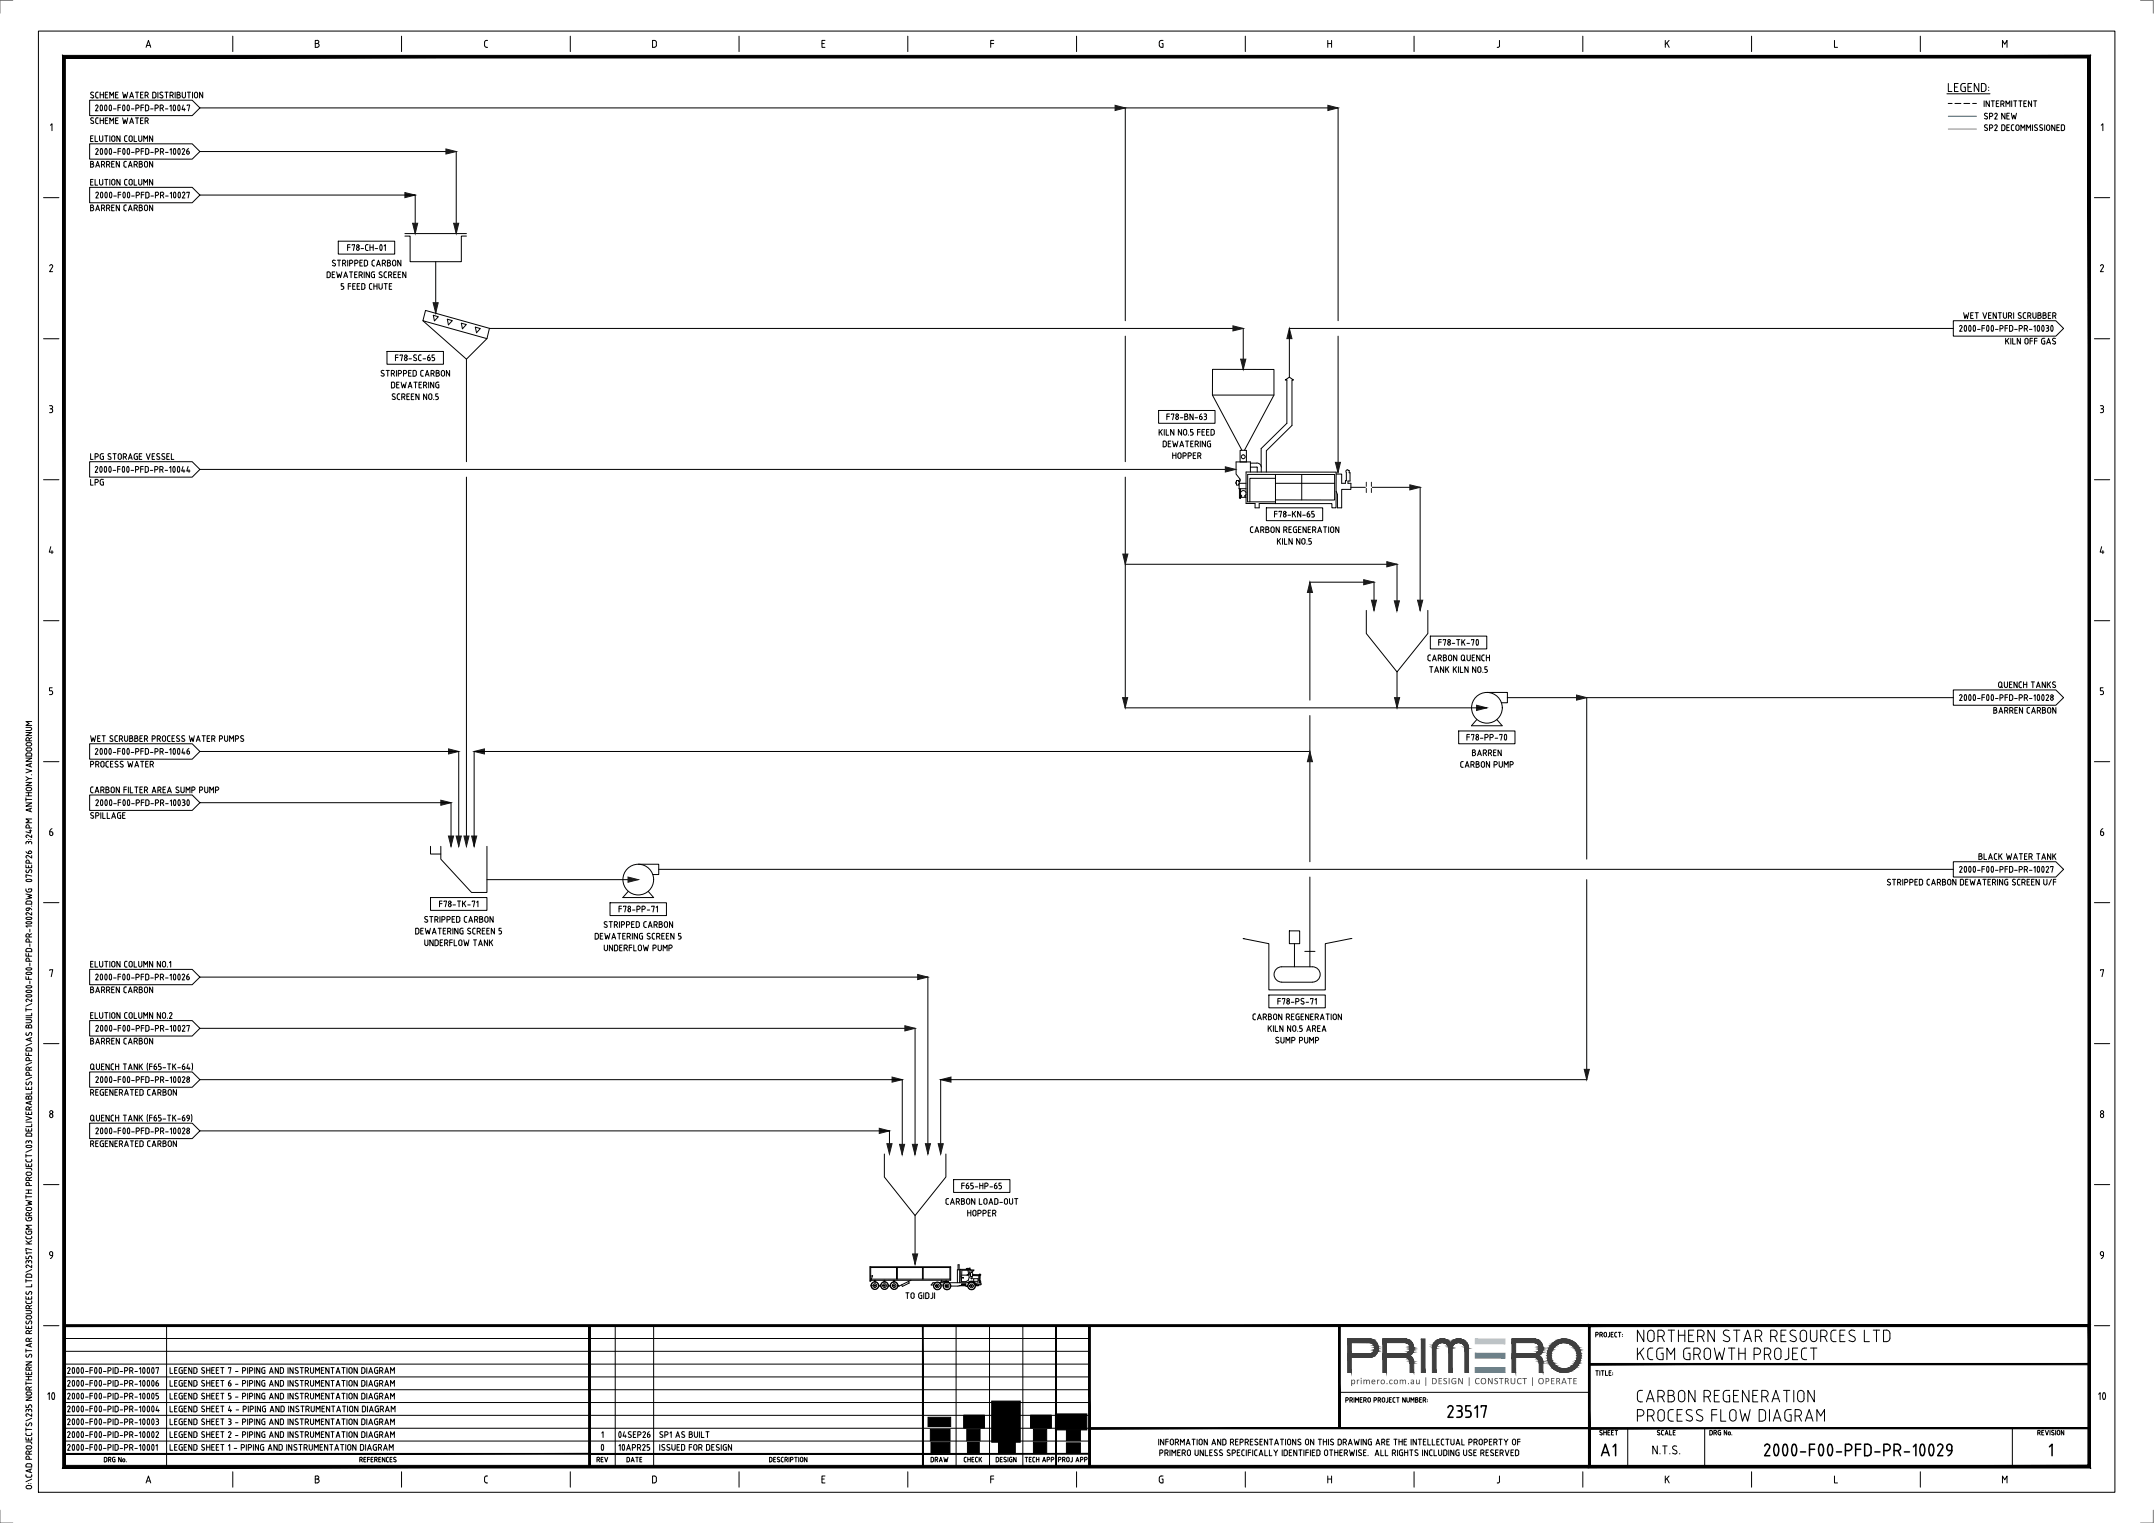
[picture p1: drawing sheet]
<svg xmlns="http://www.w3.org/2000/svg" width="841mm" height="594mm" viewBox="0 0 841 594" stroke-linecap="round" stroke-linejoin="round" font-family="sans-serif">
<g fill="none" stroke="#000" stroke-width=".39">
<path d="M15 12.1h810v570h-810zM35 39.1h40l3 3-3 3h-40zM759.5 36.6h16.8M35 56.1h40l3 3-3 3h-40zM78 42.1h444v83M78 59.1h100v32M439 42.1v83M760 40.4h1.5M762.6 40.4h2.3M766.1 40.4h2.2M769.5 40.4h1.5M78 76.1l-3 3h-40v-6h40l3 3h84v15"/>
<path d="M132 94.1h22v5h-22zM157.9 92.1h2.1v10h20v-10h1.9M157.9 91.1h24M170 102.1v20M151 137.1h22v5h-22zM165 125.1l16.9 15M169 123l2 .5-1.5 1.7zM174.5 124.5l1.9 .6-1.5 1.6zM180 126.1l1.9 .5-1.5 1.7zM185.4 127.6l2 .6-1.5 1.6zM189.9 132.1l-24.9-7 1-4 24.9 7-1 4-8 8M191 128.1h294v16"/>
<path d="M439 131.1v49M522 131.1v53M762 128.1h-259v19M762 125.1h40l3 3-3 3h-40zM181.9 140.1v40M472.9 154.1h24.1M503 147.1l-1.6 1.1h.6v16.9l-10 9.9v7M503 147.1l1.6 1.1h-.6v17.8l-10 9.8v8.3M452 160.1h22v5h-22zM484.5 175.7l-11.6-21.6 .1-10h24v10l-11.6 21.6M35 180.1h40l3 3-3 3h-40zM78 183.1h404"/>
<path d="M181.9 186.1v144M439 186.1v90h141M482.3 188.9v.3h.9v-.3M482.4 188.8l-.3-.5 .2-.9h.9l.2 .9-.2 .5M483.4 188.7v1.9h2.7M483.4 188.5h2.7M483.5 190.6v3.8h.4v-.4h2.2M483.7 186.9v.9l-.3 .2M483.7 180.2v-4.5h2.5v4.5M483.9 190.6v3.8M483.9 192.9l.5 .5M483.9 192.1a1.12 1.12 0 0 1 1.2-.7 1.12 1.12 0 0 1 1 .8"/>
<path d="M484.3 193.4l-.2 .6M485.6 193.4l.2 .6M486.1 184.1l35.1 .1v13.9h-1.6v-1.7h-28.4v1.7h-1.6v-1.7h-3.5zM486.1 192.7l-.5 .7M487.8 180.7h3l1 .8 .2 .9M487.8 182.2v-2h-5.6v4.7l1.5 2v.6M490.4 184.1v-1.9h-2.6v1.9M492 182.4v1.7M494 198.1h22v5h-22zM497.5 186.6h-9.9v9.2M497.5 195h23.1v-9.9h-33.9v10.7h10.8M497.5 185.1v11.3"/>
<path d="M497.5 188.5h23.1M507.8 185.1v9.9M525.2 184.3v3.2h-.4v1h-1.4v-3.6h-2.2M525.2 184.3a.56 .56 0 0 1 0-.9 .56 .56 0 0 1 .8 .1h.3v.9h.3v3.2h-.8v.9h1.2v2.4h-3.6v7.2h-1.7v-5.2l-.5-1.3M527 190.1h27v48M439 220.1h106v18M533 238.1v9l12 15 12-15v-9M536 238.1v-11h-25v46M558 248.1h22v5h-22zM511 279.1v57M545 262.1v14M580 270.1h8v4h-2.4"/>
<path d="M588 272.1h174M619 272.1v63M762 269.1h40l3 3-3 3h-40zM78 293.1l-3 3h-40v-6h40l3 3h100.9v37M511 293.1h-326v37M569 285.1h22v5h-22zM576.1 280.7l-2.1 2.4h12l-2.1-2.4M78 313.1l-3 3h-40v-6h40l3 3h97.9v17M167.9 330.1v3h4.1M172 330.1v5l11.9 13h6v-18M249 337.1h8v4h-2.4M257 339.1h505"/>
<path d="M762 336.1h40l3 3-3 3h-40zM167.9 350.1h22v5h-22zM189.9 343.1h59.1M238 352.1h22v5h-22zM245.1 347.7l-2.1 2.4h12l-2.1-2.4M511 342.1v35M619 343.1v78h-252.1v29M485 366.1l10 2v18h22v-18l10-2M503 363.1h4v5h-4zM505 368.1v9M509 371.1h4M35 398.1h40l3 3-3 3h-40z"/>
<path d="M78 381.1l-3 3h-40v-6h40l3 3h283.9v69M495 388.1h22v5h-22zM500 383.1h12M512 383.1a2.98 2.98 0 0 0 3-3 2.98 2.98 0 0 0-3-3h-12a2.98 2.98 0 0 0-3 3 2.98 2.98 0 0 0 3 3M35 418.1h40l3 3-3 3h-40zM78 401.1h279v49M78 421.1h274v29M78 441.1l-3 3h-40v-6h40l3 3h269v9M345 450.1v9l12 15 12-15v-9M357 474.1v19.1M372 460.1h22v5h-22zM339.6 497.7h.8"/>
<path d="M339.6 499.4h31.2v-5.3h-31.5v5.6h.3M339.6 499h31.2M339.6 494.4h31.2M339.6 494.1v5.6M340.4 497.5l-.8 2.2M341.1 499.4v.6M341.4 499.4v.6M344.9 499.4v.6M345.1 499.4v.6M348.6 499.4v.6M348.9 499.4v.6M349.7 494.4v4.6"/>
<path d="M350.1 494.4v4.6M354.4 499.9l.3 .6-2.7 1.3-.3-.6M355.4 499.4l-4.8 2.3M359.8 494.4v4.6M360.1 494.4v4.6M367.3 499.4v.6M369.1 499.4v.5M370.5 494.4v4.6M373.7 495.3v-1.9h.4v1.9M375.2 495.5h2.4l.5 2.8-.4 1.1-.9 .5h-1.8zM375.2 497.4h2.7M375.2 498.3l.6 .2z"/>
<path d="M377.1 495.1h1.3v-.5l-1.3 .2-.2 .3M377.8 496.9l-.7 .5M377.9 497l-.5 .4M378.4 497.2h.2M378.6 497.3h-.2l-.5-1.9h.8l-.6-.3-3.5 .1-.2 5.2v-5.1h-.9v5.1M378.8 497.9l.2 1 .2-1M378.8 496.4l.6 .3v1l-.6 .2M378.8 496.4l-.2 .3 .2 1.2M379.1 495.4h.9l-.6 .4M379.1 495.4l-.3 .1v.9M379.2 495.9v.5M379.4 495.8l-.1 .1"/>
<path d="M379.4 497.6h2.4v2M379.8 498.8h1.7v1h-1.7zM381.9 497.3l.3-.4v.4M382.2 497.3l-2.8-.1 2.8 .2-.1 3M382.2 497.3l.2 .1M382.3 499.5l.3 .4-.3 .4M382.3 497.4l-.1 3M339.9 501.6l.1 .3M339.9 501v.4M340 502.2l.3 .2M340.2 500.5l-.1 .3M340.4 502.6l.3 .1"/>
<path d="M340.7 500.2l-.3 .2M341.2 500.1l-.2 .1M341.3 502.8l-.3 .1M341.5 500.1l.3 .1M341.8 502.7l-.2 .2M342 500.4l.3 .1M342.3 502.3l-.2 .3M342.4 500.8l.2 .2M342.6 501.8l-.1 .4M342.6 501.3l.1 .3M342.7 501.7h.8M342.8 501.4h.7"/>
<path d="M343.6 501.6l.1 .3M343.7 501v.4M343.8 502.2l.2 .2M344 500.5l-.2 .3M344.2 502.6l.3 .1M344.4 500.2l-.2 .2M345 500.1l-.3 .1M345.1 502.8l-.4 .1M345.3 500.1l.3 .1M345.6 502.7l-.3 .2M345.8 500.4l.3 .1M346 502.3l-.1 .3"/>
<path d="M346.2 500.8l.2 .2M346.3 501.8l-.1 .4M346.3 501.3l.2 .3M346.5 501.7h.8M346.5 501.4h.8M347.3 501.6l.2 .3M347.4 501v.4M347.5 502.2l.3 .2M347.7 500.5l-.1 .3M347.9 502.6l.4 .1M348.2 500.2l-.3 .2M348.7 500.1l-.3 .1"/>
<path d="M348.8 502.8l-.3 .1M349 500.1l.3 .1M349.3 502.7l-.2 .2M349.5 500.4l.3 .1M349.8 502.3l-.2 .3M349.9 500.8l.2 .2M350.1 501.8l-.1 .4M350.1 501.3l.1 .3M350.3 501.4h.3v.3M350.3 501.7h.3M364.2 501.8l.2 .3M364.3 501.2v.3"/>
<path d="M364.4 502.3l.1 .2M364.6 500.7l-.2 .3M364.9 500.4h-1l-.7 .8h1M365 500.4l-.2 .2M365.6 500.2l-.3 .2M365.9 500.3h.3M366.4 500.4h2.2M366.4 500.5l.3 .1M366.8 500.9l.2 .3M366.9 502v.3M367 501.5l.1 .3M367.1 501.2h.9"/>
<path d="M368 501.8l.1 .3M368 501.2v.3M368.2 502.3l.2 .3M368.3 500.7l-.1 .3M368.6 502.8l.3 .1M368.8 500.4l-.2 .2M369.4 500.2l-.3 .2M369.4 503h-.3M369.6 500.3h.4v-.4h-1.8l-1.3 .2v.3M370 502.8l-.3 .2M370.2 500.4h8M370.2 500.5l.3 .1"/>
<path d="M370.4 502.5l-.2 .3M370.5 500.9l.3 .3M370.7 502l-.1 .3M370.7 501.5l.1 .3M370.9 501.7l6-.3v.4h.6l.2 .3M374.1 501.5h2.8M375.1 500.8h1.7v.2h-1.7zM377.6 501.2v.3M377.6 500.3a1.88 1.88 0 0 1 2-.5 1.88 1.88 0 0 1 1.3 1.7M377.7 500.2l-.2 .2M377.7 502.3l.3 .3M377.9 500.3a1.71 1.71 0 0 1 1.8-.3 1.71 1.71 0 0 1 1 1.5h.5"/>
<path d="M377.9 500.7l-.1 .3M378.1 502.8l.4 .1M378.4 500.4l-.2 .2M379 500.2l-.4 .2M379 503h-.3M379.2 500.3h.3M379.6 502.8l-.3 .2M379.7 500.4h.4M379.7 500.5l.3 .1M380 502.5l-.2 .3M380.1 500.9l.5 .2M380.2 502v.3"/>
<path d="M380.3 501.5l.1 .3M381.2 501.4v.1M381.3 501.4h.1M381.4 501.4v.1M381.4 501.5h.1M381.6 501.5h-.1M382 501.1l-.4 .4M382.5 500.4h-1.4l-.2 .7 1.6 .1M382.5 500.4l.2 .6M382.7 501l-.2 .2"/>
<circle cx="485" cy="178.2" r=".76"/>
<circle cx="580" cy="276.1" r="6"/>
<circle cx="249" cy="343.1" r="6"/>
<circle cx="341.3" cy="501.5" r=".28"/>
<circle cx="341.3" cy="501.5" r=".74"/>
<circle cx="341.3" cy="501.5" r="1.5"/>
<circle cx="345" cy="501.5" r=".28"/>
<circle cx="345" cy="501.5" r=".74"/>
<circle cx="345" cy="501.5" r="1.5"/>
<circle cx="348.8" cy="501.5" r=".28"/>
<circle cx="348.8" cy="501.5" r=".74"/>
<circle cx="348.8" cy="501.5" r="1.5"/>
<circle cx="365.7" cy="501.6" r=".28"/>
<circle cx="365.7" cy="501.6" r=".74"/>
<circle cx="365.7" cy="501.6" r="1.5"/>
<circle cx="369.4" cy="501.6" r=".74"/>
<circle cx="369.4" cy="501.6" r=".28"/>
<circle cx="369.4" cy="501.6" r="1.5"/>
<circle cx="379" cy="501.6" r=".74"/>
<circle cx="379" cy="501.6" r=".28"/>
<circle cx="379" cy="501.6" r="1.5"/>
</g>
<g fill="#000">
<circle cx="485" cy="366.1" r=".19"/>
<circle cx="527" cy="366.1" r=".19"/>
<circle cx="382.3" cy="497.3" r=".19"/>
<circle cx="381.2" cy="501.5" r=".19"/>
<circle cx="381.3" cy="501.4" r=".19"/>
<circle cx="381.4" cy="501.4" r=".19"/>
<circle cx="381.4" cy="501.5" r=".19"/>
</g>
<g fill="#1a1a1a" stroke="#1a1a1a" stroke-width=".39">
<path d="M511 227.1l1 4h-2z"/>
<path d="M576 275.1l4 1-4 1z"/>
<path d="M173.9 58.1l4.1 1-4.1 1z"/>
<path d="M157.9 75.1l4.1 1-4.1 1z"/>
<path d="M161 87.1h1.9l-.9 4z"/>
<path d="M177 87.1h1.9l-.9 4z"/>
<path d="M169 118.1h1.9l-.9 4z"/>
<path d="M484 140.1h2l-1 4z"/>
<path d="M480.9 127.1l4.1 1-4.1 1z"/>
<path d="M503 128.1l1 4h-2z"/>
<path d="M543.9 234.4h2l-1 4z"/>
<path d="M553 234.1h2l-1 4z"/>
<path d="M181 326.1h2l-1.1 4z"/>
<path d="M535 234.1h2l-1 4z"/>
<path d="M544 272.1h2l-1 4z"/>
<path d="M520.9 180.4h2l-1 4z"/>
<path d="M550 189.1l4 1-4 1z"/>
<path d="M518 41.1l4 1-4 1z"/>
<path d="M437.9 272.1h2l-1 4z"/>
<path d="M541 219.1l4 1-4 1z"/>
<path d="M438 216.1h2l-1 4z"/>
<path d="M435 41.1l4 1-4 1z"/>
<path d="M532 226.1l4 1-4 1z"/>
<path d="M245 342.1l4 1-4 1z"/>
<path d="M184 326.1h2l-1 4z"/>
<path d="M177.9 326.1h2.1l-1.1 4z"/>
<path d="M174.9 326.1h2.1l-1.1 4z"/>
<path d="M172 312.1l3.9 1-3.9 1z"/>
<path d="M175 292.1l3.9 1-3.9 1z"/>
<path d="M185 293.1l4-1v2z"/>
<path d="M511 293.1l1 4h-2z"/>
<path d="M343 440.1l4 1-4 1z"/>
<path d="M348 420.1l4 1-4 1z"/>
<path d="M350.9 446.4h2l-1 4z"/>
<path d="M361 446.1h2l-1.1 4z"/>
<path d="M345.9 446.1h2.1l-1 4z"/>
<path d="M356 489.1h2l-1 4.1z"/>
<path d="M355.9 446.4h2l-1 4z"/>
<path d="M366 446.1h2l-1.1 4z"/>
<path d="M366.9 421.1l4.1-1v2z"/>
<path d="M353 400.1l4 1-4 1z"/>
<path d="M358 380.1l3.9 1-3.9 1z"/>
<path d="M618 417.1h2l-1 4z"/>
<path d="M615 271.1l4 1-4 1z"/>
<path d="M478 182.1l4 1-4 1z"/>
</g>
<path d="M533 189.1v2" fill="none" stroke="#fff" stroke-width=".39"/>
<path d="M533 189.1h2v2zM533 189.1v2h2z" fill="#fff" stroke="#fff" stroke-width=".39"/>
<path d="M533 188.1v1.6M533 190.5v1.6M535 188.1v1.6M535 190.5v1.6" fill="none" stroke="#1a1a1a" stroke-width=".39"/>
<path d="M760 45.4h11" fill="none" stroke="#00954a" stroke-width=".39"/>
<path d="M760 50.3h11" fill="none" stroke="#ff7f00" stroke-width=".39"/>
<g fill="#3f3f3f" stroke="#3f3f3f" stroke-width=".39">
<path d="M568.5 522.3h1z"/>
<path d="M609.1 522.4h2.1z"/>
<path d="M608.1 535.1h4l-.9 .2z"/>
<path d="M525.7 522.3h9.2zM525.7 522.3h9.2z"/>
<path d="M525.7 522.3l9.8 .2zM525.7 522.3l9.8 .2z"/>
<path d="M525.7 522.5l10.4 .3-.6-.3zM525.7 522.5l10.4 .3h-10.4z"/>
<path d="M525.7 522.8l10.9 .4-.5-.4zM525.7 522.8l10.9 .4h-10.9z"/>
<path d="M525.7 523.2l11.3 .5-.4-.5zM525.7 523.2l11.3 .5h-11.3z"/>
<path d="M525.7 523.7h11.3zM525.7 523.7h11.3z"/>
<path d="M534.3 523.7h2.7zM534.3 523.7h2.7z"/>
<path d="M534.6 523.7l2.4 .1zM534.6 523.7l2.4 .1z"/>
<path d="M535 523.8l2.2 .2zM535 523.8l2.2 .2z"/>
<path d="M535.3 524l2 .3-.1-.3zM535.3 524l2 .3h-1.7zM535.6 524.3h1.7zM535.6 524.3h1.7z"/>
<path d="M535.6 524.3l1.8 .3-.1-.3zM535.6 524.3l1.8 .3h-1.6z"/>
<path d="M535.8 524.6l1.7 .3-.1-.3zM535.8 524.6l1.7 .3h-1.5z"/>
<path d="M536 524.9h1.5zM536 524.9h1.5z"/>
<path d="M536 524.9l1.6 .4-.1-.4zM536 524.9l1.6 .4h-1.4z"/>
<path d="M536.2 525.3l1.4 .2v-.2zM536.2 525.3l1.4 .2h-1.4z"/>
<path d="M536.2 525.5l1.4 .2zM536.2 525.5l1.4 .2z"/>
<path d="M536.2 525.7l1.4 .3v-.3zM536.2 525.7l1.4 .3h-1.4z"/>
<path d="M536.2 526l1.4 .2zM536.2 526l1.4 .2z"/>
<path d="M536.2 526.2l1.4 .3v-.3zM536.2 526.2l1.4 .3h-1.4z"/>
<path d="M536.2 526.5l1.3 .4 .1-.4zM536.2 526.5l1.3 .4h-1.5zM536 526.9h1.5zM536 526.9h1.5z"/>
<path d="M536 526.9l1.4 .3 .1-.3zM536 526.9l1.4 .3h-1.6z"/>
<path d="M535.8 527.2l1.5 .3 .1-.3zM535.8 527.2l1.5 .3h-1.7zM535.6 527.5h1.7zM535.6 527.5h1.7z"/>
<path d="M535.6 527.5l1.6 .2 .1-.2zM535.3 527.7l.3-.2 1.6 .2z"/>
<path d="M535.3 527.7l1.7 .2 .2-.2zM535 527.9l.3-.2 1.7 .2z"/>
<path d="M535 527.9h2zM534.6 528h2.4z"/>
<path d="M534.6 528h2.4zM534.3 528h2.7z"/>
<path d="M525.7 523.7l1.4 4.3v-4.3zM525.7 523.7l1.4 4.3h-1.4z"/>
<path d="M525.7 528h11.3zM525.7 528h11.3z"/>
<path d="M525.7 528l10.9 .5 .4-.5zM525.7 528l10.9 .5h-10.9z"/>
<path d="M525.7 528.5l10.4 .4 .5-.4zM525.7 528.5l10.4 .4h-10.4z"/>
<path d="M525.7 528.9l9.8 .3 .6-.3zM525.7 528.9l9.8 .3h-9.8z"/>
<path d="M525.7 529.2h9.8zM525.7 529.2l9.2 .2z"/>
<path d="M525.7 529.4h9.2zM525.7 529.4l8.6 .1z"/>
<path d="M525.7 529.5l1.4 5.9v-5.9zM525.7 529.5l1.4 5.9h-1.4z"/>
<path d="M539.4 522.3h9.4zM539.4 522.3h9.4z"/>
<path d="M539.4 522.3l10 .2-.6-.2zM539.4 522.3l10 .2h-10z"/>
<path d="M539.4 522.5l10.6 .3-.6-.3zM539.4 522.5l10.6 .3h-10.6z"/>
<path d="M539.4 522.8l11.1 .5-.5-.5zM539.4 522.8l11.1 .5h-11.1z"/>
<path d="M539.4 523.3l11.4 .4-.3-.4zM539.4 523.3l11.4 .4h-11.4z"/>
<path d="M548.1 523.7h2.7zM548.1 523.7h2.7z"/>
<path d="M548.5 523.7l2.4 .1zM548.5 523.7l2.4 .1z"/>
<path d="M548.7 523.8h2.2zM548.7 523.8h2.2z"/>
<path d="M548.8 523.8l2.2 .2zM548.8 523.8l2.2 .2z"/>
<path d="M549.1 524l2 .3-.1-.3zM549.1 524l2 .3h-1.7z"/>
<path d="M549.4 524.3l1.8 .1zM549.4 524.3l1.8 .1z"/>
<path d="M549.5 524.4l1.7 .2zM549.5 524.4l1.7 .2z"/>
<path d="M549.7 524.6l1.6 .3-.1-.3zM549.7 524.6l1.6 .3h-1.5z"/>
<path d="M549.8 524.9l1.6 .2zM549.8 524.9l1.6 .2z"/>
<path d="M549.9 525.1l1.5 .2v-.2zM549.9 525.1l1.5 .2h-1.4z"/>
<path d="M550 525.3l1.5 .4-.1-.4zM550 525.3l1.5 .4h-1.5z"/>
<path d="M550 525.7l1.5 .1zM550 525.7l1.5 .1z"/>
<path d="M550 525.8l1.4 .2 .1-.2zM550 525.8l1.4 .2h-1.4z"/>
<path d="M550 526l1.4 .4v-.4zM550 526l1.4 .4h-1.4z"/>
<path d="M550 526.4l1.4 .1zM550 526.4l1.4 .1z"/>
<path d="M550 526.5l1.3 .4 .1-.4zM550 526.5l1.3 .4h-1.5z"/>
<path d="M549.8 526.9l1.5 .2v-.2zM549.8 526.9l1.5 .2h-1.6z"/>
<path d="M549.7 527.1h1.6zM549.7 527.1l1.5 .1z"/>
<path d="M549.7 527.2l1.4 .3 .1-.3zM549.7 527.2l1.4 .3h-1.7z"/>
<path d="M549.4 527.5l1.6 .2 .1-.2zM549.1 527.7l.3-.2 1.6 .2z"/>
<path d="M549.1 527.7h1.9zM549.1 527.7h1.9z"/>
<path d="M549.1 527.7h1.9zM548.8 527.9h2.1z"/>
<path d="M548.8 527.9h2.1zM548.5 528h2.3z"/>
<path d="M548.5 528h2.3zM548.1 528h2.7z"/>
<path d="M539.4 523.7l1.5 4.3v-4.3zM539.4 523.7l1.5 4.3h-1.5z"/>
<path d="M539.4 528l11.2 .3 .2-.3zM539.4 528l11.2 .3h-11.2z"/>
<path d="M539.4 528.3l10.7 .5 .5-.5zM539.4 528.3l10.7 .5h-10.7z"/>
<path d="M539.4 528.8l11.2 .4-.5-.4zM539.4 528.8l11.2 .4h-11.2z"/>
<path d="M539.4 529.2l11.4 .3-.2-.3zM539.4 529.2l11.4 .3h-11.4z"/>
<path d="M548.1 529.5h2.7zM548.1 529.5h2.7z"/>
<path d="M548.4 529.5l2.5 .1zM548.4 529.5l2.5 .1z"/>
<path d="M548.8 529.6l2.2 .1zM548.8 529.6l2.2 .1z"/>
<path d="M549 529.7l2 .1zM549 529.7l2 .1z"/>
<path d="M549.1 529.8l2 .2-.1-.2zM549.1 529.8l2 .2z"/>
<path d="M549.4 530l1.8 .2-.1-.2zM549.4 530l1.8 .2h-1.6z"/>
<path d="M549.6 530.2l1.6 .1zM549.6 530.2l1.6 .1z"/>
<path d="M549.7 530.3l1.6 .2-.1-.2zM549.7 530.3l1.6 .2z"/>
<path d="M549.8 530.5l1.6 .4-.1-.4zM549.8 530.5l1.6 .4h-1.5z"/>
<path d="M549.9 530.9l1.5 .1zM549.9 530.9l1.5 .1z"/>
<path d="M550 531l1.4 .3v-.3zM550 531l1.4 .3h-1.4z"/>
<path d="M550 531.3l1.5 .3-.1-.3zM550 531.3l1.5 .3h-1.5z"/>
<path d="M550 531.6l1.5 3.8v-3.8zM550 531.6l1.5 3.8h-1.5z"/>
<path d="M539.4 529.5l1.5 5.9v-5.9zM539.4 529.5l1.5 5.9h-1.5z"/>
<path d="M554.4 522.3l1.5 13.1v-13.1zM554.4 522.3l1.5 13.1h-1.5z"/>
<path d="M562.7 522.3h.4zM562.1 522.3h1z"/>
<path d="M562.1 522.3h1.2zM562 522.3h1.3z"/>
<path d="M568.5 522.3h1.1zM568.3 522.3h1.3z"/>
<path d="M562 522.3l1.7 .1zM561.6 522.4h2.1z"/>
<path d="M568.3 522.3l1.8 .1zM567.9 522.4h2.2z"/>
<path d="M567.9 522.4h2.3zM567.7 522.4h2.5z"/>
<path d="M561.6 522.4h2.3zM561.4 522.4h2.5z"/>
<path d="M561.4 522.4l2.9 .2zM561 522.6h3.3z"/>
<path d="M567.7 522.4l2.9 .2zM567.4 522.6h3.2z"/>
<path d="M567.4 522.6l3.3 .1zM567.2 522.7h3.5z"/>
<path d="M561 522.6l3.4 .1zM560.9 522.7h3.5z"/>
<path d="M567.2 522.7l4 .2zM566.8 522.9l.4-.2 4 .2z"/>
<path d="M560.9 522.7l3.9 .2zM560.5 522.9l.4-.2 3.9 .2z"/>
<path d="M566.8 522.9l4.4 .1zM566.7 523h4.5z"/>
<path d="M560.5 522.9l4.4 .1zM560.5 522.9l4.4 .1z"/>
<path d="M560.4 523l4.9 .3-.4-.3zM560 523.3l.4-.3 4.9 .3z"/>
<path d="M566.7 523l4.9 .3-.4-.3zM566.3 523.3l.4-.3 4.9 .3z"/>
<path d="M566.3 523.3h5.4zM566.2 523.3h5.5z"/>
<path d="M560 523.3h5.4zM560 523.3h5.4z"/>
<path d="M566.2 523.3l5.9 .4-.4-.4zM566.2 523.3l5.9 .4h-6.2z"/>
<path d="M559.9 523.3l5.8 .4-.3-.4zM559.9 523.3l5.8 .4h-6.1z"/>
<path d="M565.9 523.7h6.2zM565.9 523.7h6.2z"/>
<path d="M559.6 523.7h6.1zM559.6 523.7h6.1z"/>
<path d="M569.2 523.7l2.9 .1zM569.2 523.7l2.9 .1z"/>
<path d="M565.9 523.7h2.8zM565.9 523.7l2.4 .1z"/>
<path d="M562.9 523.7l2.9 .1zM562.9 523.7l2.9 .1z"/>
<path d="M559.6 523.7h2.8zM559.5 523.8h2.5z"/>
<path d="M565.8 523.8h2.5zM565.8 523.8h2.5z"/>
<path d="M563.3 523.8h2.5zM563.3 523.8h2.5z"/>
<path d="M569.6 523.8l2.6 .1zM569.6 523.8l2.6 .1z"/>
<path d="M563.3 523.8h5zM563.3 523.8l4.6 .1z"/>
<path d="M559.5 523.8h2.5zM559.5 523.8l2.1 .1z"/>
<path d="M570.1 523.9l2.3 .2-.2-.2zM570.1 523.9l2.3 .2z"/>
<path d="M563.8 523.9l3.7 .2 .4-.2zM563.8 523.9l3.7 .2z"/>
<path d="M559.4 523.9l1.8 .2 .4-.2zM559.4 523.9l1.8 .2h-2z"/>
<path d="M570.4 524.1h2zM570.4 524.1h2z"/>
<path d="M559.2 524.1h1.9zM559.2 524.1h2z"/>
<path d="M570.5 524.1l2 .3-.1-.3zM570.5 524.1l2 .3h-1.7z"/>
<path d="M564.1 524.1l3.1 .3 .3-.3zM564.1 524.1l3.1 .3h-2.7z"/>
<path d="M559.2 524.1l1.6 .3 .3-.3zM559.2 524.1l1.6 .3h-1.7z"/>
<path d="M559.1 524.4l1.5 .3 .2-.3zM559.1 524.4l1.5 .3h-1.6z"/>
<path d="M570.8 524.4l1.8 .3-.1-.3zM570.8 524.4l1.8 .3h-1.6z"/>
<path d="M571 524.7h1.6zM571 524.7h1.6z"/>
<path d="M564.5 524.4l2.4 .3 .3-.3zM564.5 524.4l2.4 .3h-2.2z"/>
<path d="M559 524.7h1.6zM559 524.7h1.6z"/>
<path d="M571 524.7l1.8 .4-.2-.4zM571 524.7l1.8 .4h-1.6z"/>
<path d="M564.7 524.7l2 .4 .2-.4zM564.7 524.7l2 .4h-1.8z"/>
<path d="M559 524.7l1.4 .4 .2-.4zM559 524.7l1.4 .4h-1.5z"/>
<path d="M571.2 525.1l1.6 .2v-.2zM571.2 525.1l1.6 .2h-1.5z"/>
<path d="M558.9 525.1l1.4 .2 .1-.2zM558.9 525.1l1.4 .2h-1.5z"/>
<path d="M571.3 525.3l1.5 .2v-.2zM571.3 525.3l1.5 .2h-1.4z"/>
<path d="M564.9 525.1l1.6 .4 .2-.4zM564.9 525.1l1.6 .4h-1.4z"/>
<path d="M558.8 525.3l1.4 .2 .1-.2zM558.8 525.3l1.4 .2h-1.4z"/>
<path d="M571.4 525.5l1.5 .4-.1-.4zM571.4 525.5l1.5 .4h-1.5z"/>
<path d="M565.1 525.5l1.4 .4v-.4zM565.1 525.5l1.4 .4h-1.4z"/>
<path d="M558.8 525.5l1.4 .4v-.4zM558.8 525.5l1.4 .4h-1.4z"/>
<path d="M571.4 525.9l1.5 9.5v-9.5zM571.4 525.9l1.5 9.5h-1.5z"/>
<path d="M565.1 525.9l1.4 9.5v-9.5zM565.1 525.9l1.4 9.5h-1.4z"/>
<path d="M558.8 525.9l1.4 9.5v-9.5zM558.8 525.9l1.4 9.5h-1.4z"/>
<path d="M609.1 522.4l3 .2zM608.1 522.6l1-.2 3 .2z"/>
<path d="M608.1 522.6l5 .4-1-.4zM607.1 523l1-.4 5 .4z"/>
<path d="M607.1 523l6.9 .5-.9-.5zM606.3 523.5l.8-.5 6.9 .5z"/>
<path d="M606.3 523.5l7.9 .2-.2-.2zM606.3 523.5l7.9 .2h-8.1z"/>
<path d="M610.2 523.7l4.1 .1zM610.2 523.7l4.1 .1z"/>
<path d="M606.1 523.7h4.1zM606 523.8h3.3z"/>
<path d="M611 523.8l3.6 .2-.3-.2zM611 523.8l3.6 .2z"/>
<path d="M606 523.8l2.4 .2 .9-.2zM606 523.8l2.4 .2h-2.7z"/>
<path d="M611.9 524l2.9 .2zM611.9 524l2.9 .2z"/>
<path d="M605.7 524h2.7zM605.5 524.2h2.5z"/>
<path d="M612.3 524.2l2.6 .2-.1-.2zM612.3 524.2l2.6 .2z"/>
<path d="M605.5 524.2l2.1 .2 .4-.2zM605.5 524.2l2.1 .2h-2.3z"/>
<path d="M612.7 524.4l2.7 .5-.5-.5zM612.7 524.4l2.7 .5h-2z"/>
<path d="M605.3 524.4l1.5 .5 .8-.5zM605.3 524.4l1.5 .5h-1.9z"/>
<path d="M613.4 524.9h2zM613.4 524.9h2z"/>
<path d="M604.9 524.9h1.9zM604.8 524.9h2z"/>
<path d="M613.5 524.9l2.3 .6-.4-.6zM613.5 524.9l2.3 .6h-1.8z"/>
<path d="M604.8 524.9l1.4 .6 .6-.6zM604.8 524.9l1.4 .6h-1.7z"/>
<path d="M614 525.5l1.9 .3-.1-.3zM614 525.5l1.9 .3h-1.6z"/>
<path d="M604.5 525.5l1.5 .3 .2-.3zM604.5 525.5l1.5 .3h-1.7z"/>
<path d="M614.3 525.8l1.8 .5-.2-.5zM614.3 525.8l1.8 .5h-1.5z"/>
<path d="M604.3 525.8l1.4 .5 .3-.5zM604.3 525.8l1.4 .5h-1.6z"/>
<path d="M614.6 526.3l1.8 .5-.3-.5zM614.6 526.3l1.8 .5h-1.6z"/>
<path d="M604.1 526.3l1.4 .5 .2-.5zM604.1 526.3l1.4 .5h-1.6z"/>
<path d="M614.8 526.8l1.6 .3v-.3zM614.8 526.8l1.6 .3h-1.5z"/>
<path d="M603.9 526.8l1.4 .3 .2-.3zM603.9 526.8l1.4 .3h-1.5z"/>
<path d="M614.9 527.1l1.7 .7-.2-.7zM614.9 527.1l1.7 .7h-1.5z"/>
<path d="M603.8 527.1l1.3 .7 .2-.7zM603.8 527.1l1.3 .7h-1.4z"/>
<path d="M615.1 527.8l1.5 .1zM615.1 527.8l1.5 .1z"/>
<path d="M603.7 527.8h1.4zM603.7 527.8l1.4 .1z"/>
<path d="M615.2 527.9l1.5 .9-.1-.9zM615.2 527.9l1.5 .9h-1.5z"/>
<path d="M603.6 527.9l1.4 .9 .1-.9zM603.6 527.9l1.4 .9h-1.4z"/>
<path d="M615.2 528.8l1.4 .9 .1-.9zM615.2 528.8l1.4 .9h-1.4z"/>
<path d="M603.6 528.8l1.5 .9-.1-.9zM603.6 528.8l1.5 .9h-1.5z"/>
<path d="M615.2 529.7h1.4zM615.2 529.7l1.4 .2z"/>
<path d="M603.6 529.7l1.5 .2zM603.6 529.7l1.5 .2z"/>
<path d="M615.1 529.9l1.3 .7 .2-.7zM615.1 529.9l1.3 .7h-1.5z"/>
<path d="M603.7 529.9l1.6 .7-.2-.7zM603.7 529.9l1.6 .7h-1.5z"/>
<path d="M614.9 530.6l1.5 .2v-.2zM614.9 530.6l1.5 .2h-1.6z"/>
<path d="M603.8 530.6l1.7 .2-.2-.2zM603.8 530.6l1.7 .2h-1.6z"/>
<path d="M614.8 530.8l1.3 .6 .3-.6zM614.8 530.8l1.3 .6h-1.5z"/>
<path d="M603.9 530.8l1.8 .6-.2-.6zM603.9 530.8l1.8 .6h-1.6z"/>
<path d="M614.6 531.4l1.3 .4 .2-.4zM614.6 531.4l1.3 .4h-1.6z"/>
<path d="M604.1 531.4l1.9 .4-.3-.4zM604.1 531.4l1.9 .4h-1.7z"/>
<path d="M614.3 531.8l1.5 .3 .1-.3zM614.3 531.8l1.5 .3h-1.8z"/>
<path d="M604.3 531.8l1.9 .3-.2-.3zM604.3 531.8l1.9 .3h-1.7z"/>
<path d="M614 532.1l1.4 .6 .4-.6zM613.5 532.7l.5-.6 1.4 .6z"/>
<path d="M604.5 532.1l2.3 .6-.6-.6zM604.5 532.1l2.3 .6h-2z"/>
<path d="M613.5 532.7h1.9zM613.5 532.7h1.9z"/>
<path d="M604.8 532.7h2zM604.8 532.7h2z"/>
<path d="M613.4 532.7l1.5 .5 .5-.5zM612.7 533.2l.7-.5 1.5 .5z"/>
<path d="M604.9 532.7l2.7 .5-.8-.5zM604.9 532.7l2.7 .5h-2.3z"/>
<path d="M612.7 533.2l2.1 .3 .1-.3zM612.3 533.5l.4-.3 2.1 .3z"/>
<path d="M605.3 533.2l2.7 .3zM605.3 533.2l2.7 .3h-2.5z"/>
<path d="M612.3 533.5h2.5zM611.9 533.6h2.7z"/>
<path d="M605.5 533.5l2.9 .1zM605.5 533.5l2.9 .1z"/>
<path d="M611.9 533.6l2.4 .3 .3-.3zM611 533.9l.9-.3 2.4 .3z"/>
<path d="M605.7 533.6l3.6 .3zM605.7 533.6l3.6 .3h-3.3z"/>
<path d="M611 533.9h3.3zM610.2 533.9h4z"/>
<path d="M606 533.9h4.2zM606 533.9h4.2z"/>
<path d="M606.1 533.9l7.9 .2 .2-.2zM606.1 533.9l7.9 .2h-7.7z"/>
<path d="M606.3 534.1l6.8 .5 .9-.5zM606.3 534.1l6.8 .5h-6z"/>
<path d="M607.1 534.6l5 .5 1-.5zM607.1 534.6l5 .5h-4z"/>
<path d="M608.1 535.1l3.1 .2zM609.1 535.3h2.1z"/>
<path d="M589.8 522.3h9.3zM589.8 522.3h9.3z"/>
<path d="M589.8 522.3l9.9 .2-.6-.2zM589.8 522.3l9.9 .2h-9.9z"/>
<path d="M589.8 522.5l10.5 .3-.6-.3zM589.8 522.5l10.5 .3h-10.5z"/>
<path d="M589.8 522.8l11 .5-.5-.5zM589.8 522.8l11 .5h-11z"/>
<path d="M589.8 523.3l11.4 .4-.4-.4zM589.8 523.3l11.4 .4h-11.4z"/>
<path d="M598.5 523.7h2.7zM598.5 523.7h2.7z"/>
<path d="M598.8 523.7l2.5 .1zM598.8 523.7l2.5 .1z"/>
<path d="M599.1 523.8h2.2zM599.1 523.8h2.2z"/>
<path d="M599.2 523.8l2.1 .2zM599.2 523.8l2.1 .2z"/>
<path d="M599.5 524l2 .3-.2-.3zM599.5 524l2 .3h-1.7z"/>
<path d="M599.8 524.3l1.8 .1zM599.8 524.3l1.8 .1z"/>
<path d="M599.9 524.4l1.7 .2zM599.9 524.4l1.7 .2z"/>
<path d="M600 524.6l1.7 .3-.1-.3zM600 524.6l1.7 .3h-1.5z"/>
<path d="M600.2 524.9l1.6 .2zM600.2 524.9l1.6 .2z"/>
<path d="M600.3 525.1l1.5 .2v-.2zM600.3 525.1l1.5 .2h-1.5z"/>
<path d="M600.3 525.3l1.6 .4-.1-.4zM600.3 525.3l1.6 .4h-1.5z"/>
<path d="M600.4 525.7l1.5 .1zM600.4 525.7l1.5 .1z"/>
<path d="M600.4 525.8l1.5 .2v-.2zM600.4 525.8l1.5 .2h-1.5z"/>
<path d="M600.4 526l1.4 .4 .1-.4zM600.4 526l1.4 .4h-1.4z"/>
<path d="M600.4 526.4l1.4 .1zM600.4 526.4l1.4 .1z"/>
<path d="M600.3 526.5l1.4 .4 .1-.4zM600.3 526.5l1.4 .4h-1.5z"/>
<path d="M600.2 526.9l1.4 .2 .1-.2zM600.2 526.9l1.4 .2h-1.5z"/>
<path d="M600.1 527.1h1.5zM600.1 527.1l1.5 .1z"/>
<path d="M600 527.2l1.5 .3 .1-.3zM600 527.2l1.5 .3h-1.7z"/>
<path d="M599.8 527.5l1.6 .2 .1-.2zM599.5 527.7l.3-.2 1.6 .2z"/>
<path d="M599.5 527.7h1.9zM599.5 527.7h1.9z"/>
<path d="M599.5 527.7h1.9zM599.2 527.9h2.1z"/>
<path d="M599.2 527.9h2.1zM598.8 528h2.4z"/>
<path d="M598.8 528h2.4zM598.5 528h2.7z"/>
<path d="M589.8 523.7l1.4 4.3v-4.3zM589.8 523.7l1.4 4.3h-1.4z"/>
<path d="M589.8 528l11.2 .3 .2-.3zM589.8 528l11.2 .3h-11.2z"/>
<path d="M589.8 528.3l10.7 .5 .5-.5zM589.8 528.3l10.7 .5h-10.7z"/>
<path d="M589.8 528.8l11.2 .4-.5-.4zM589.8 528.8l11.2 .4h-11.2z"/>
<path d="M589.8 529.2l11.4 .3-.2-.3zM589.8 529.2l11.4 .3h-11.4z"/>
<path d="M598.5 529.5h2.7zM598.5 529.5h2.7z"/>
<path d="M598.8 529.5l2.5 .1zM598.8 529.5l2.5 .1z"/>
<path d="M599.1 529.6l2.2 .1zM599.1 529.6l2.2 .1z"/>
<path d="M599.4 529.7l1.9 .1zM599.4 529.7l1.9 .1z"/>
<path d="M599.4 529.8l2.1 .2-.2-.2zM599.4 529.8l2.1 .2z"/>
<path d="M599.7 530l1.9 .2-.1-.2zM599.7 530l1.9 .2h-1.6z"/>
<path d="M600 530.2l1.6 .1zM600 530.2l1.6 .1z"/>
<path d="M600 530.3l1.7 .2-.1-.2zM600 530.3l1.7 .2z"/>
<path d="M600.2 530.5l1.6 .4-.1-.4zM600.2 530.5l1.6 .4h-1.5z"/>
<path d="M600.3 530.9l1.5 .1zM600.3 530.9l1.5 .1z"/>
<path d="M600.3 531l1.5 .3v-.3zM600.3 531l1.5 .3h-1.4z"/>
<path d="M600.4 531.3l1.5 .3-.1-.3zM600.4 531.3l1.5 .3h-1.5z"/>
<path d="M600.4 531.6l1.5 3.8v-3.8zM600.4 531.6l1.5 3.8h-1.5z"/>
<path d="M589.8 529.5l1.4 5.9v-5.9zM589.8 529.5l1.4 5.9h-1.4z"/>
</g>
<path d="M575.5 533.5l11.6 1.9v-1.9zM575.5 533.5l11.6 1.9h-11.6z" fill="#007bc2" stroke="#007bc2" stroke-width=".39"/>
<path d="M575.5 522.3l11.6 1.9v-1.9zM575.5 522.3l11.6 1.9h-11.6z" fill="#9ad3f4" stroke="#9ad3f4" stroke-width=".39"/>
<path d="M575.5 527.9l11.6 1.9v-1.9zM575.5 527.9l11.6 1.9h-11.6z" fill="#00a8e6" stroke="#00a8e6" stroke-width=".39"/>
<g fill="none" stroke="#3f3f3f" stroke-width=".39">
<circle cx="610.2" cy="528.8" r="6.5"/>
<circle cx="610.2" cy="528.8" r="5.1"/>
</g>
<g fill="#3f3f3f">
<path d="M611.4 537.6h1.8l-.7 .2-.1 2.1h-.2v-2.1z"/>
<path d="M613.8 537.6h1.3v.2h-1v.7l.8 .1v.2h-.8v.9h1v.2l-1.4-.1z"/>
<path d="M607.1 537.6l1.4 .2v.6l-.4 .3 .6 1.2h-.3l-.6-1h-.4v1h-.3zM607.4 537.8v.8l.8-.1-.1-.6z"/>
<path d="M609.9 537.6h.4l.8 2.3h-.3l-.2-.6h-1l-.2 .6h-.3zM610.1 537.9l-.4 1.1h.8z"/>
</g>
<g fill="#000" stroke="#000" stroke-width=".39">
<path d="M362 552.8h8.8v3.6h-8.8zM376 552.1h8v4.8h-8zM402.1 552.1h7.9v4.8h-7.9zM411.7 551.5h12.3v6.3h-12.3zM362.9 557.6h7.7v4.4h-7.7zM363.2 562.6h7.4v4.4h-7.4zM377.1 557.6h5.2v4.4h-5.2zM377.4 562.7h4.6v4.3h-4.6zM386.8 546.5h11.2v16.1h-11.2zM389.5 562.7h6.6v4.3h-6.6zM389.5 557.7h6.6v4.3h-6.6zM403.1 562.6h5.2v4.4h-5.2z"/>
<path d="M403.1 557.6h5.2v4.4h-5.2zM416 562.8h5.4v4.2h-5.4zM416 557.8h5.4v4.2h-5.4z"/>
<path d="M25 516.7v.8l790-.8zM25 517.5l790-.8v.8z"/>
<path d="M229.6 517.1l.7 55v-55zM229.6 517.1l.7 55h-.7z"/>
<path d="M359.8 517.1l.3 55v-55zM359.8 517.1l.3 55h-.3z"/>
<path d="M411.8 517.1l.3 55v-55zM411.8 517.1l.3 55h-.3z"/>
<path d="M424.6 517.1l.7 55v-55zM424.6 517.1l.7 55h-.7z"/>
<path d="M522.1 517.1l.7 40v-40zM522.1 517.1l.7 40h-.7z"/>
<path d="M619.6 516.7l.7 .8 195-.8zM620.3 517.5l195-.8-.7 .8zM815.3 516.7l-.7 .8 .7 54.9zM814.6 517.5l.7 54.9-.7-.6zM619.6 572.4h195.7l-.7-.6zM619.6 572.4l.7-.6h194.3zM619.6 516.7v55.7l.7-.6zM619.6 516.7l.7 .8v54.3z"/>
<path d="M620 531.8v.6l195-.6zM620 532.4l195-.6v.6z"/>
<path d="M425 556.9v.4l195-.4zM425 557.3l195-.4v.4z"/>
<path d="M620 556.9v.4l195-.4zM620 557.3l195-.4v.4z"/>
<path d="M25 566.9v.3l205-.3zM25 567.2l205-.3v.3z"/>
<path d="M25.5 571.6l-1 1 790-1zM24.5 572.6l790-1 1 1zM814.5 22.6v549l1 1zM815.5 21.6v551l-1-550zM25.5 22.6h789l1-1zM24.5 21.6h791l-790 1zM24.5 21.6l1 550v-549zM24.5 21.6l1 550-1 1z"/>
<path d="M230 567.2h195v-.3zM230 566.9h195l-195 .3z"/>
</g>
<g fill="none" stroke="#000" stroke-width=".39">
<path d="M90.8 14.1v6M156.6 14.1v6M222.5 14.1v6M288.3 14.1v6M354.1 14.1v6M419.9 14.1v6M485.8 14.1v6M551.6 14.1v6M617.4 14.1v6M683.3 14.1v6M749.1 14.1v6M17 77.1h6"/>
<path d="M817 77.1h6M17 132.1h6M817 132.1h6M17 187.1h6M817 187.1h6M17 242.1h6M817 242.1h6M17 297.1h6M817 297.1h6M17 352.1h6M817 352.1h6M17 407.1h6"/>
<path d="M817 407.1h6M17 462.1h6M817 462.1h6M17 517.1h6M65 517.1v55M240 517.1v55M255 517.1v55M373 517.1v55M386 517.1v55M399 517.1v55M817 517.1h6M25 522.1h400"/>
<path d="M25 527.1h400M25 532.1h400M25 537.1h400M25 542.1h400M25 547.1h400M25 552.1h400M25 557.1h400M522.5 543.1h97.5M635 557.1v15M665 557.1v15M785 557.1v15M25 562.1h400"/>
<path d="M90.8 574.1v6M156.6 574.1v6M222.5 574.1v6M288.3 574.1v6M354.1 574.1v6M419.9 574.1v6M485.8 574.1v6M551.6 574.1v6M617.4 574.1v6M683.3 574.1v6M749.1 574.1v6"/>
</g>
<path d="M5 .1h-5v5M835 .1h5v5M0 589.1v5h5M840 589.1v5h-5" fill="none" stroke="#767676" stroke-width=".39"/>
<g font-size="7.8">
<text x="638" y="523.6">NORTHERN STAR RESOURCES LTD</text>
<text x="638" y="530.6">KCGM GROWTH PROJECT</text>
<text x="638" y="547.1">CARBON REGENERATION</text>
<text x="564" y="553.1">23517</text>
<text x="638" y="554.6">PROCESS FLOW DIAGRAM</text>
<text x="624" y="568.1">A1</text>
<text x="687.6" y="568.1">2000-F00-PFD-PR-10029</text>
<text x="798.7" y="568.1">1</text>
</g>
<g font-size="5.5">
<text x="759.5" y="35.9">LEGEND:</text>
<text x="644.2" y="567.4">N.T.S.</text>
</g>
<g font-size="4.7">
<text x="56.6" y="18.6">A</text>
<text x="122.5" y="18.6">B</text>
<text x="188.6" y="18.6">C</text>
<text x="254.1" y="18.6">D</text>
<text x="320.2" y="18.6">E</text>
<text x="386" y="18.6">F</text>
<text x="451.7" y="18.6">G</text>
<text x="517.5" y="18.6">H</text>
<text x="583.6" y="18.6">J</text>
<text x="649.1" y="18.6">K</text>
<text x="715.1" y="18.6">L</text>
<text x="780.7" y="18.6">M</text>
<text x="19.2" y="51.1">1</text>
<text x="819.2" y="51.1">1</text>
<text x="18.9" y="106.1">2</text>
<text x="818.9" y="106.1">2</text>
<text x="18.9" y="161.1">3</text>
<text x="818.9" y="161.1">3</text>
<text x="18.8" y="216.1">4</text>
<text x="818.8" y="216.1">4</text>
<text x="18.9" y="271.1">5</text>
<text x="818.9" y="271.1">5</text>
<text x="18.9" y="326.1">6</text>
<text x="818.9" y="326.1">6</text>
<text x="18.9" y="381.1">7</text>
<text x="818.9" y="381.1">7</text>
<text x="18.9" y="436.1">8</text>
<text x="818.9" y="436.1">8</text>
<text x="18.9" y="491.1">9</text>
<text x="818.9" y="491.1">9</text>
<text x="18.2" y="546.1">10</text>
<text x="818.2" y="546.1">10</text>
<text x="56.6" y="578.6">A</text>
<text x="122.5" y="578.6">B</text>
<text x="188.6" y="578.6">C</text>
<text x="254.1" y="578.6">D</text>
<text x="320.2" y="578.6">E</text>
<text x="386" y="578.6">F</text>
<text x="451.7" y="578.6">G</text>
<text x="517.5" y="578.6">H</text>
<text x="583.6" y="578.6">J</text>
<text x="649.1" y="578.6">K</text>
<text x="715.1" y="578.6">L</text>
<text x="780.7" y="578.6">M</text>
</g>
<g font-size="3.9">
<text x="35" y="38.3">SCHEME WATER DISTRIBUTION</text>
<text x="773.6" y="41.7">INTERMITTENT</text>
<text x="36.9" y="43.4">2000-F00-PFD-PR-10047</text>
<text x="773.7" y="46.5">SP2 NEW</text>
<text x="35" y="48.4">SCHEME WATER</text>
<text x="773.7" y="51.1">SP2 DECOMMISSIONED</text>
<text x="35" y="55.3">ELUTION COLUMN</text>
<text x="35" y="65.3">BARREN CARBON</text>
<text x="36.9" y="60.3">2000-F00-PFD-PR-10026</text>
<text x="35" y="72.4">ELUTION COLUMN</text>
<text x="37" y="77.4">2000-F00-PFD-PR-10027</text>
<text x="35" y="82.4">BARREN CARBON</text>
<text x="135.2" y="97.8">F78-CH-01</text>
<text x="129.2" y="103.9">STRIPPED CARBON</text>
<text x="127.2" y="108.4">DEWATERING SCREEN</text>
<text x="132.7" y="113">5 FEED CHUTE</text>
<text x="765.6" y="124.3">WET VENTURI SCRUBBER</text>
<text x="764" y="129.3">2000-F00-PFD-PR-10030</text>
<text x="782" y="134.3">KILN OFF GAS</text>
<text x="153.9" y="140.8">F78-SC-65</text>
<text x="148.3" y="146.9">STRIPPED CARBON</text>
<text x="152.3" y="151.4">DEWATERING</text>
<text x="152.6" y="156">SCREEN NO.5</text>
<text x="454.8" y="163.8">F78-BN-63</text>
<text x="451.8" y="169.9">KILN NO.5 FEED</text>
<text x="35" y="179.3">LPG STORAGE VESSEL</text>
<text x="453.3" y="174.4">DEWATERING</text>
<text x="457.1" y="179">HOPPER</text>
<text x="36.7" y="184.4">2000-F00-PFD-PR-10044</text>
<text x="35" y="189.4">LPG</text>
<text x="496.8" y="201.8">F78-KN-65</text>
<text x="487.4" y="207.9">CARBON REGENERATION</text>
<text x="497.9" y="212.4">KILN NO.5</text>
<text x="560.8" y="251.9">F78-TK-70</text>
<text x="556.6" y="257.9">CARBON QUENCH</text>
<text x="557.3" y="262.4">TANK KILN NO.5</text>
<text x="779.2" y="268.4">QUENCH TANKS</text>
<text x="764" y="273.4">2000-F00-PFD-PR-10028</text>
<text x="777.4" y="278.4">BARREN CARBON</text>
<text x="35" y="289.4">WET SCRUBBER PROCESS WATER PUMPS</text>
<text x="571.9" y="288.9">F78-PP-70</text>
<text x="35" y="299.4">PROCESS WATER</text>
<text x="36.8" y="294.4">2000-F00-PFD-PR-10046</text>
<text x="569.4" y="299.4">CARBON PUMP</text>
<text x="574" y="294.9">BARREN</text>
<text x="35" y="309.4">CARBON FILTER AREA SUMP PUMP</text>
<text x="37" y="314.4">2000-F00-PFD-PR-10030</text>
<text x="35" y="319.4">SPILLAGE</text>
<text x="771.6" y="335.4">BLACK WATER TANK</text>
<text x="764" y="340.4">2000-F00-PFD-PR-10027</text>
<text x="735.8" y="345.4">STRIPPED CARBON DEWATERING SCREEN U/F</text>
<text x="171.1" y="353.8">F78-TK-71</text>
<text x="165.2" y="359.9">STRIPPED CARBON</text>
<text x="241.1" y="355.9">F78-PP-71</text>
<text x="161.8" y="364.5">DEWATERING SCREEN 5</text>
<text x="235.2" y="361.9">STRIPPED CARBON</text>
<text x="165.3" y="369">UNDERFLOW TANK</text>
<text x="231.8" y="366.5">DEWATERING SCREEN 5</text>
<text x="235.3" y="371">UNDERFLOW PUMP</text>
<text x="35" y="377.4">ELUTION COLUMN NO.1</text>
<text x="36.9" y="382.4">2000-F00-PFD-PR-10026</text>
<text x="35" y="387.4">BARREN CARBON</text>
<text x="498.1" y="391.9">F78-PS-71</text>
<text x="35" y="397.4">ELUTION COLUMN NO.2</text>
<text x="488.4" y="397.9">CARBON REGENERATION</text>
<text x="35" y="407.4">BARREN CARBON</text>
<text x="37" y="402.4">2000-F00-PFD-PR-10027</text>
<text x="494.3" y="402.5">KILN NO.5 AREA</text>
<text x="497.3" y="407">SUMP PUMP</text>
<text x="35" y="417.4">QUENCH TANK (F65-TK-64)</text>
<text x="37" y="422.4">2000-F00-PFD-PR-10028</text>
<text x="35" y="427.4">REGENERATED CARBON</text>
<text x="35" y="437.4">QUENCH TANK (F65-TK-69)</text>
<text x="37" y="442.4">2000-F00-PFD-PR-10028</text>
<text x="35" y="447.4">REGENERATED CARBON</text>
<text x="374.8" y="463.9">F65-HP-65</text>
<text x="368.6" y="469.9">CARBON LOAD-OUT</text>
<text x="377.1" y="474.5">HOPPER</text>
<text x="353" y="506.7">TO GIDJI</text>
<text x="26" y="535.9">2000-F00-PID-PR-10007LEGEND SHEET 7 - PIPING AND INSTRUMENTATION DIAGRAM</text>
<text x="26" y="545.9">2000-F00-PID-PR-10005LEGEND SHEET 5 - PIPING AND INSTRUMENTATION DIAGRAM</text>
<text x="26" y="540.9">2000-F00-PID-PR-10006LEGEND SHEET 6 - PIPING AND INSTRUMENTATION DIAGRAM</text>
<text x="26" y="550.9">2000-F00-PID-PR-10004LEGEND SHEET 4 - PIPING AND INSTRUMENTATION DIAGRAM</text>
<text x="26" y="555.9">2000-F00-PID-PR-10003LEGEND SHEET 3 - PIPING AND INSTRUMENTATION DIAGRAM</text>
<text x="26" y="560.8">2000-F00-PID-PR-10002LEGEND SHEET 2 - PIPING AND INSTRUMENTATION DIAGRAM</text>
<text x="234.4" y="560.8">1</text>
<text x="240.9" y="560.8">04SEP26</text>
<text x="257" y="560.8">SP1 AS BUILT</text>
<text x="451.6" y="563.8">INFORMATION AND REPRESENTATIONS ON THIS DRAWING ARE THE INTELLECTUAL PROPERTY OF</text>
<text x="26" y="565.8">2000-F00-PID-PR-10001</text>
<text x="66" y="565.8">LEGEND SHEET 1 - PIPING AND INSTRUMENTATION DIAGRAM</text>
<text x="234.1" y="565.8">0</text>
<text x="241" y="565.8">10APR25</text>
<text x="257" y="565.8">ISSUED FOR DESIGN</text>
<text x="452" y="568">PRIMERO UNLESS SPECIFICALLY IDENTIFIED OTHERWISE. ALL RIGHTS INCLUDING USE RESERVED</text>
<text x="12.5" y="581.2" transform="rotate(-90 12.5 581.2)">O:\CAD PROJECTS\235 NORTHERN STAR RESOURCES LTD\23517 KCGM GROWTH PROJECT\03 DELIVERABLES\PR\PFD\AS BUILT\2000-F00-PFD-PR-10029.DWG 07SEP26 3:24PM ANTHONY.VANDOORNUM</text>
</g>
<text font-size="3.8" fill="#3f3f3f" x="526.8" y="539.9">primero.com.au | DESIGN | CONSTRUCT | OPERATE</text>
<g font-size="3.1">
<text x="622.2" y="521.6">PROJECT:</text>
<text x="622.2" y="536.6">TITLE:</text>
<text x="524.7" y="547.1">PRIMERO PROJECT NUMBER:</text>
<text x="623.7" y="559.8">SHEET</text>
<text x="646.2" y="559.8">SCALE</text>
<text x="666.7" y="559.8">DRG No.</text>
<text x="794.6" y="559.8">REVISION</text>
<text x="40.4" y="570.3">DRG No.</text>
<text x="140" y="570.3">REFERENCES</text>
<text x="232.6" y="570.3">REV</text>
<text x="244.3" y="570.3">DATE</text>
<text x="299.9" y="570.3">DESCRIPTION</text>
<text x="362.9" y="570.3">DRAW</text>
<text x="375.8" y="570.3">CHECK</text>
<text x="388.3" y="570.3">DESIGN</text>
<text x="399.6" y="570.3">TECH APP</text>
<text x="412.6" y="570.3">PROJ APP</text>
</g>
</svg>
